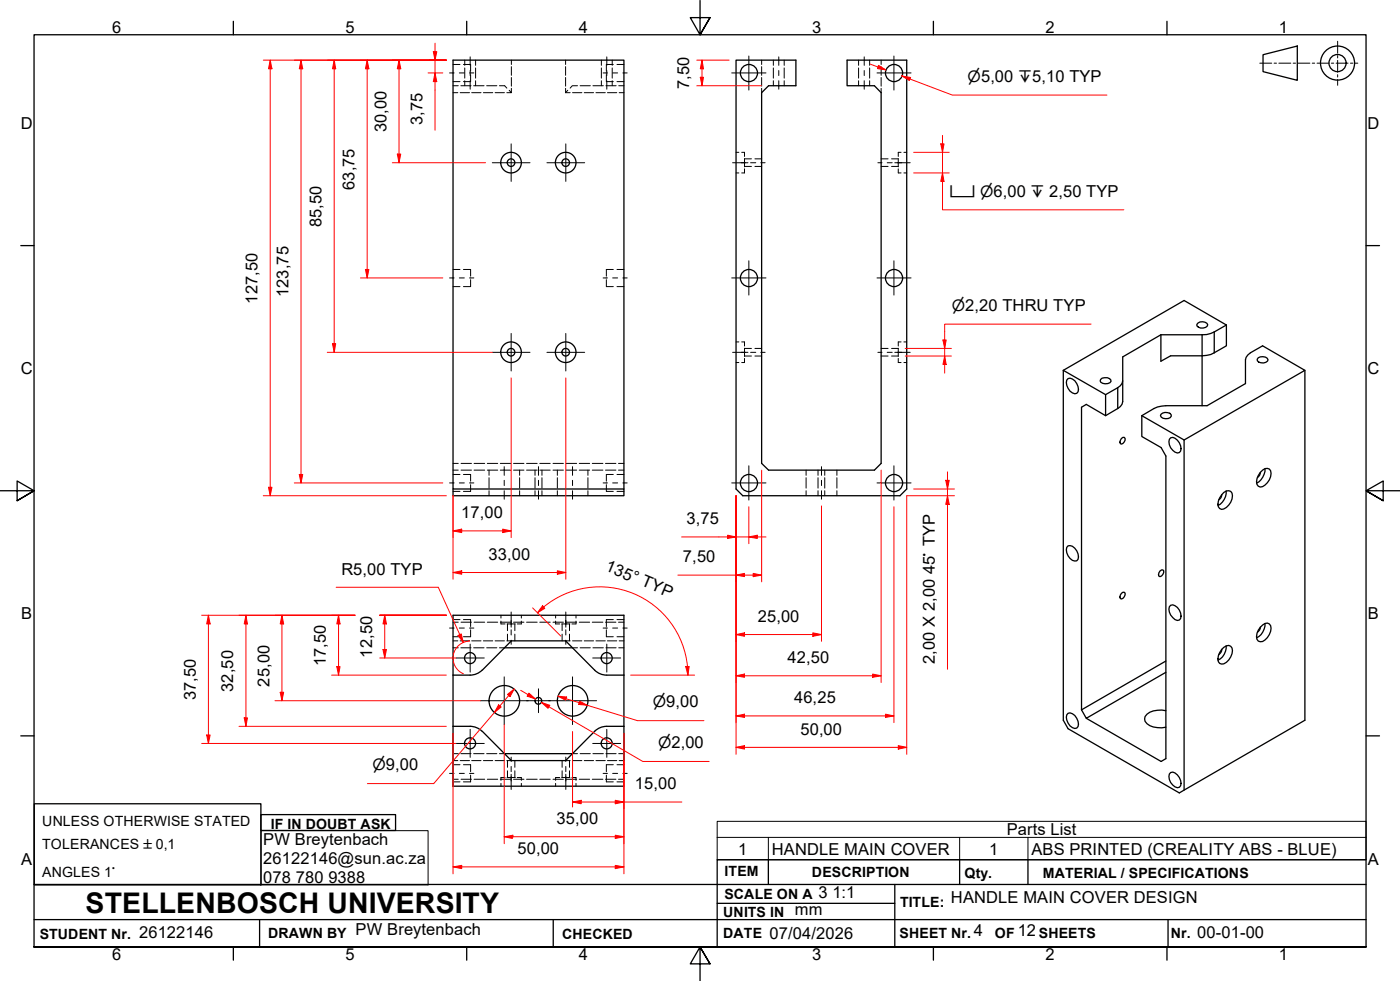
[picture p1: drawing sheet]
<svg xmlns="http://www.w3.org/2000/svg" width="410mm" height="287mm" viewBox="0 0 410 287" stroke-linecap="round" stroke-linejoin="round" font-family="sans-serif">
<!-- layer: Hidden Edges(ISO) -->
<g fill="none" stroke="#000" stroke-width=".29">
<path d="M132.7 18.9h2M135.7 18.9h2.1v1.9M136.1 17.6v1.5M136.1 19.9v3M139.3 17.6v1.5M139.3 19.9v3M149.7 17.6v1.3M149.7 19.5v2.5M165.6 17.6v1.3M165.6 19.5v2.5M176.1 17.6v1.5M176.1 19.9v3"/>
<path d="M179.3 17.6v1.5M179.3 19.9v3M179.6 18.9h-2.1v1.9M180.7 18.9h2M223 17.6v1.3M223 19.5v2.5M226.4 17.6v1.5M226.4 19.9v3M229.6 17.6v1.5M229.6 19.9v3M251.4 17.6v1.5M251.4 19.9v3"/>
<path d="M254.6 17.6v1.5M254.6 19.9v3M258 17.6v1.3M258 19.5v2.5M132.7 27.1h1.3M132.7 25.1h1.5M132.7 23.9h2M134.7 27.1h2.8M134.9 25.1h3M136.1 23.6v1.5M137.8 21.9v2h-2.1M138.1 27.1h2.7"/>
<path d="M138.7 25.1h3M139.3 23.6v1.5M141.5 27.1h2.8M142.5 25.1h3M145 27.1h2.7M146.2 25.1h1.6l.6 .7M149.1 26.4l.6 .7h-1.3M149.7 22.7v2.5M149.7 25.9v1.2M165.6 27.1h1.3M165.6 22.7v2.5M165.6 25.9v1.2"/>
<path d="M166.2 26.4l-.6 .7M167.6 27.1h2.8M169.1 25.1h-1.5l-.7 .7M169.9 25.1h2.9M171.1 27.1h2.7M173.6 25.1h3.1M174.5 27.1h2.7M176.1 23.6v1.5M177.4 25.1h3M177.5 21.9v2h2.1M177.9 27.1h2.7M179.3 23.6v1.5"/>
<path d="M180.7 23.9h2M181.2 25.1h1.5M181.3 27.1h1.4M223 22.7v2.5M223 25.9v1.2M226.4 23.6v1.5M229.6 23.6v1.5M251.4 23.6v1.5M254.6 23.6v1.5M258 22.7v2.5M258 25.9v1.2M215.5 50.6h.8"/>
<path d="M215.5 44.6h.8M217.2 44.6h.8v1.2M218 46.4v2.4M218 49.4v1.2h-.8M218 48.7h2M218 46.5h2M221 48.7h2M221 46.5h2M258 48.7h2M258 46.5h2M261 48.7h2M261 46.5h2"/>
<path d="M263 49.4v1.2h.8M263 46.4v2.4M263.8 44.6h-.8v1.2M264.7 50.6h.8M264.7 44.6h.8M132.7 78.9h2M135.7 78.9h2.1v1.9M179.6 78.9h-2.1v1.9M180.7 78.9h2M132.7 83.9h2M137.8 81.9v2h-2.1M177.5 81.9v2h2.1"/>
<path d="M180.7 83.9h2M215.5 106.1h.8M215.5 100.1h.8M217.2 100.1h.8v1.2M218 101.9v2.4M218 104.9v1.2h-.8M218 104.2h2M218 102h2M221 104.2h2M221 102h2M258 104.2h2M258 102h2"/>
<path d="M261 104.2h2M261 102h2M263 104.9v1.2h.8M263 101.9v2.4M263.8 100.1h-.8v1.2M264.7 106.1h.8M264.7 100.1h.8M132.7 135.7h1.5M132.7 137.6h1.5M132.7 138.9h2M135 135.7h3M135 137.6h3"/>
<path d="M135.7 138.9h2.1v2M138.8 135.7h3.1M138.8 137.6h3.1M142.7 135.7h3M142.7 137.6h3M143.2 137.6v1.5M143.2 139.8v3.1M146.5 135.7h3.1M146.5 137.6h3.1M150.4 135.7h3M150.4 137.6h3M152.1 137.6v1.5"/>
<path d="M152.1 139.8v3.1M154.2 135.7h3.1M154.2 137.6h3.1M156.7 137.6v1.5M156.7 139.8v3.1M158.1 135.7h3M158.1 137.6h3M158.7 137.6v1.5M158.7 139.8v3.1M161.9 135.7h3.1M161.9 137.6h3.1M163.2 137.6v1.5"/>
<path d="M163.2 139.8v3.1M165.7 135.7h3.1M165.7 137.6h3.1M169.6 135.7h3.1M169.6 137.6h3.1M172.1 137.6v1.5M172.1 139.8v3.1M173.4 135.7h3.1M173.4 137.6h3.1M177.3 135.7h3M177.3 137.6h3M179.6 138.9h-2.1v2"/>
<path d="M180.7 138.9h2M181.1 135.7h1.6M181.1 137.6h1.6M236 137.6v1.5M236 139.8v3.1M239.5 137.6v1.5M239.5 139.8v3.1M241.5 137.6v1.5M241.5 139.8v3.1M245 137.6v1.5M245 139.8v3.1M132.7 143.8h2"/>
<path d="M137.8 141.9v1.9h-2.1M143.2 143.7v1.4M152.1 143.7v1.4M156.7 143.7v1.4M158.7 143.7v1.4M163.2 143.7v1.4M172.1 143.7v1.4M177.5 141.9v1.9h2.1M180.7 143.8h2M236 143.7v1.4M239.5 143.7v1.4M241.5 143.7v1.4"/>
<path d="M245 143.7v1.4M132.7 189.6h1.5M132.7 187.6h1.3M132.7 182.1h1.5M132.7 186.4h2M132.7 181.4h2M134.7 187.6h2.8M134.9 189.6h3M135 182.1h3M135.7 181.4h2.1v2M137.8 184.4v2h-2.1M138.1 187.6h2.7"/>
<path d="M138.7 189.6h3M138.8 182.1h3.1M141.5 187.6h2.8M142.5 189.6h3M142.7 182.1h3M145 187.6h2.7M146.2 189.6h1.6M146.5 182.1h3.1M146.7 181.8v.8h1.2M146.7 180.1v.8M148.4 187.6h1.3M148.5 182.6h2.4"/>
<path d="M148.6 182.6v2M148.6 185.6v2M150.4 182.1h3M150.7 182.6v2M150.7 185.6v2M152.7 181.8v.8h-1.3M152.7 180.1v.8M154.2 182.1h3.1M158.1 182.1h3M161.9 182.1h3.1M162.7 181.8v.8h1.2M162.7 180.1v.8"/>
<path d="M164.5 182.6h2.4M164.6 182.6v2M164.6 185.6v2M165.6 187.6h1.3M165.7 182.1h3.1M166.8 182.6v2M166.8 185.6v2M167.6 189.6h1.5M167.6 187.6h2.8M168.7 181.8v.8h-1.3M168.7 180.1v.8M169.6 182.1h3.1"/>
<path d="M169.9 189.6h2.9M171.1 187.6h2.7M173.4 182.1h3.1M173.6 189.6h3.1M174.5 187.6h2.7M177.3 182.1h3M177.4 189.6h3M177.5 184.4v2h2.1M177.9 187.6h2.7M179.6 181.4h-2.1v2M180.7 186.4h2M180.7 181.4h2"/>
<path d="M181.1 182.1h1.6M181.2 189.6h1.5M181.3 187.6h1.4M132.7 222.6h1.3M132.7 220.6h1.5M132.7 228.1h1.5M132.7 228.9h2M132.7 223.9h2M134.7 222.6h2.8M134.9 220.6h3M135 228.1h3M135.7 223.9h2.1v2"/>
<path d="M137.8 226.9v2h-2.1M138.1 222.6h2.7M138.7 220.6h3M138.8 228.1h3.1M141.5 222.6h2.8M142.5 220.6h3M142.7 228.1h3M145 222.6h2.7M146.2 220.6h1.6M146.5 228.1h3.1M146.7 229.3v.8M147.9 227.6h-1.2v.8"/>
<path d="M148.4 222.6h1.3M148.5 227.6h2.4M148.6 222.6v2M148.6 225.6v2M150.4 228.1h3M150.7 222.6v2M150.7 225.6v2M151.4 227.6h1.3v.8M152.7 229.3v.8M154.2 228.1h3.1M158.1 228.1h3M161.9 228.1h3.1"/>
<path d="M162.7 229.3v.8M163.9 227.6h-1.2v.8M164.5 227.6h2.4M164.6 222.6v2M164.6 225.6v2M165.6 222.6h1.3M165.7 228.1h3.1M166.8 222.6v2M166.8 225.6v2M167.4 227.6h1.3v.8M167.6 220.6h1.5M167.6 222.6h2.8"/>
<path d="M168.7 229.3v.8M169.6 228.1h3.1M169.9 220.6h2.9M171.1 222.6h2.7M173.4 228.1h3.1M173.6 220.6h3.1M174.5 222.6h2.7M177.3 228.1h3M177.4 220.6h3M177.5 226.9v2h2.1M177.9 222.6h2.7M179.6 223.9h-2.1v2"/>
<path d="M180.7 228.9h2M180.7 223.9h2M181.1 228.1h1.6M181.2 220.6h1.5M181.3 222.6h1.4"/>
</g>
<!-- layer: Visible Edges(ISO) -->
<g fill="none" stroke="#000" stroke-width=".38">
<path d="M215.5 17.6h17.5v7.5h-8l-2 2v108.6l2 1.9h31l2-1.9v-108.6l-2-2h-8v-7.5h17.5v125.5l-2 2h-46l-2-2zM339.9 98l-11.2 6.5v13.1l-.2 .7-.5 .7-4.3 2.7-5.6-3.3-1.4 .8v88.6M339.9 98v7.7l2.9-1.5h9.2M350.8 94.6a2.01 2.01 0 0 1 2.8 .5 1.96 1.96 0 0 1-3.1 .3v-.5zM359.1 95.1v6.1l-4.6 2.6-2.5 .4M359.1 95.1a11.3 11.3 0 0 1-7.1 2.9h-12.1M359.1 95.1l-12.4-7.1-35.4 20.4M311.3 108.4v102.4l1.4 2.5 32.6 18.8 36.8-21.3v-102.4M311.3 108.4l12.4 7.1M312.7 110.8a2.53 2.53 0 0 1 3 2.4v1.5l-.4 .4a2.53 2.53 0 0 1-2.9-2.3v-1.5zM322.3 111.1a1.8 1.8 0 0 1 3 .5 2.03 2.03 0 0 1-3.2-.1zM323.7 115.5v6.2"/>
<path d="M328.7 111.5l-.2 .7-.5 .7-4.3 2.6M352 104.2v14.6M368.4 104.7a2.11 2.11 0 0 1 2.9 .6 1.9 1.9 0 0 1-3.1 .3l-.1-.4zM328.4 128.3l.8-.3a1.19 1.19 0 0 1 0 1.3 1.19 1.19 0 0 1-1.2 .6l-.1-.5zM334.3 121.7a11 11 0 0 1 7.1-2.9h12l11.3-6.5v-7l.2-.7 1.2-1.3 3.6-2.1 12.4 7.2-35.4 20.4M334.3 121.7v6.1l5.7 3.2 1.4 2.5v88.6l-1.4 .8-21.9-12.6M334.3 121.7l12.4 7.1M339.9 121.3a2.11 2.11 0 0 1 3 .1l.1 .4a1.94 1.94 0 0 1-3.2-.1zM342.8 128.2a2.53 2.53 0 0 1 2.9 2.3v1.5l-.4 .5a2.54 2.54 0 0 1-2.9-2.3v-1.6zM346.7 128.8v102.5M369 138.3a1.78 1.78 0 0 1 3-.5 4.1 4.1 0 0 1-3 4.8 1.66 1.66 0 0 1-1-2.4zM369.1 138.3a1.82 1.82 0 0 1-.9 1.5"/>
<path d="M370.4 137.2a4.7 4.7 0 0 1-2.5 4.2M132.7 143.1v2h50v-2h-50v-125.5h50v125.5M312.7 159.8a3 3 0 0 1 3 3.9l-.4 .5a3 3 0 0 1-2.9-4zM357.8 144.8a1.61 1.61 0 0 1-.9 1.5M358.3 144.2l.8-.5 1.3 .1a2.94 2.94 0 0 1-.6 4 2.05 2.05 0 0 1-2.7 1.1 2.57 2.57 0 0 1 0-3.2zM359 143.7a4.5 4.5 0 0 1-2.4 4.3M328.4 173.7l.8-.3a1.19 1.19 0 0 1 0 1.3 1.19 1.19 0 0 1-1.2 .5l-.1-.4zM339.7 167.1l.8-.3a1.19 1.19 0 0 1 0 1.3 1.19 1.19 0 0 1-1.2 .6l-.1-.5zM342.8 177.2a2.54 2.54 0 0 1 2.9 2.3v1.6l-.4 .4a2.25 2.25 0 0 1-2.5-1.5 2.2 2.2 0 0 1 0-2.8zM132.7 180.1h50v50h-50zM132.7 197.6h5M141.2 196.2l-1.4 .9-2.2 .5"/>
<path d="M141.2 196.2l8.5-8.6h15.9l9.4 9.3 2.1 .7h5.6M147.8 189.6h19.8M341.4 196.8l-23.3 13.5-1.4-2.5M341.4 193.5l-24.7 14.3M357.8 190.1a1.82 1.82 0 0 1-.9 1.5M358.3 189.5l1.5-.6a1.66 1.66 0 0 1 .9 2.4 4 4 0 0 1-3 3.1 1.61 1.61 0 0 1-1-2.4l.4-1zM359 189.1a4.3 4.3 0 0 1-2.4 4.1M369.1 183.5a1.82 1.82 0 0 1-.9 1.6M369.7 183l.7-.5 .7-.1a1.66 1.66 0 0 1 .9 2.4 4 4 0 0 1-3 3l-.6-.1a2.94 2.94 0 0 1 .6-4zM370.4 182.5a4.5 4.5 0 0 1-2.5 4.2M132.7 212.6h5M137.6 212.6l1.7 .3 1.9 1.2"/>
<path d="M182.7 212.6h-5.6l-2.1 .8-9.4 9.2h-15.9l-8.5-8.5M312.7 208.8a2.53 2.53 0 0 1 3 2.4v1.5l-.4 .4a2.53 2.53 0 0 1-2.9-2.3v-1.6zM341.4 208a5.8 5.8 0 0 0-6.1 1.8 2.03 2.03 0 0 0 1.4 2.6 7.9 7.9 0 0 0 4.7 .5M147.8 220.6h19.8M342.8 226.1a2.53 2.53 0 0 1 2.9 2.4v1.5l-.4 .5a2.54 2.54 0 0 1-2.9-2.3v-1.6z"/>
<circle cx="219.3" cy="21.4" r="2.51"/>
<circle cx="261.8" cy="21.4" r="2.51"/>
<circle cx="149.6" cy="47.6" r="1.11"/>
<circle cx="149.6" cy="47.6" r="3"/>
<circle cx="165.6" cy="47.6" r="1.11"/>
<circle cx="165.6" cy="47.6" r="3"/>
<circle cx="219.3" cy="81.4" r="2.51"/>
<circle cx="261.8" cy="81.4" r="2.51"/>
<circle cx="149.6" cy="103.1" r="1.11"/>
<circle cx="149.6" cy="103.1" r="3"/>
<circle cx="165.6" cy="103.1" r="1.11"/>
<circle cx="165.6" cy="103.1" r="3"/>
<circle cx="219.3" cy="141.4" r="2.51"/>
<circle cx="261.8" cy="141.4" r="2.51"/>
<circle cx="137.6" cy="192.6" r="1.62"/>
<circle cx="177.6" cy="192.6" r="1.62"/>
<circle cx="137.6" cy="217.6" r="1.62"/>
<circle cx="147.7" cy="205.2" r="4.5"/>
<circle cx="157.6" cy="205.2" r=".98"/>
<circle cx="167.7" cy="205.2" r="4.5"/>
<circle cx="177.6" cy="217.6" r="1.62"/>
</g>
<!-- layer: Visible Tangent Edges(ISO) -->
<path d="M352 98v6.2M355.5 97.2v6.1M327.3 113.5v6.1" fill="none" stroke="#000" stroke-width=".38"/>
<!-- layer: Symbols(ISO) -->
<path d="M76.5 243.2h48.8v15.8h-48.8zM210 245.1v-4.7h190v4.7M210 245.1v6.6h190v-6.6M210 245.1h190M225 245.1v6.6M281 245.1v6.6M301 245.1v6.6" fill="none" stroke="#000" stroke-width=".29"/>
<!-- layer: Border_0 -->
<g fill="none" stroke="#000" stroke-width=".38">
<path d="M68.3 6.2v4M136.7 6.2v4M205 .1v10.1l-2.9-5h5.8l-2.9 5 2.9-5M273.3 6.2v4M341.7 6.2v4M6.1 71.9h3.9M400 71.9h3.9M0 143.7h10l-5-2.9v5.8l5-2.9-5 2.9M410 143.7h-10l5-2.9v5.8l-5-2.9 5 2.9M6.1 215.4h3.9M400 215.4h3.9M10 277.2v-267h390v267h-390h390"/>
<path d="M68.3 277.2v3.9M136.7 277.2v3.9M273.3 277.2v3.9M341.7 277.2v3.9M207.9 282.1l-2.9-4.9 2.9 4.9h-5.8l2.9-4.9v10"/>
</g>
<!-- layer: Sketch Geometry(ISO) -->
<g fill="none" stroke="#000" stroke-width=".38">
<path d="M369.8 16l10.1-2.5v10l-10.1-2.5zM10 235.3h66.4v23.7h-66.4zM76.4 238.5h39.4v4.6h-39.4zM10 258.9h390M225 251.7v7.2M262 258.9v18.3M281 251.7v7.2M301 251.7v7.2M400 251.7h-190v25.5M10 277.2h390M10 269.2h390M76 269.2v8"/>
<path d="M162 269.2v8M210 264.4h52M342 269.2v8"/>
<circle cx="391.6" cy="18.5" r="5"/>
<circle cx="391.6" cy="18.5" r="2.51"/>
</g>
<g fill="none" stroke="#000" stroke-width=".29">
<path d="M368.9 18.5h3.5M373.1 18.5h.7M374.5 18.5h3.5M378.7 18.5h.6M380 18.5h3.5M384.2 18.5h.7M385.6 18.5h3.5M389.8 18.5h.7M391.2 18.5h3.5M391.7 12.1v3.5M391.7 16.3v.7M391.7 17.7v3.5"/>
<path d="M395.4 18.5h.7M396.8 18.5h.8M391.7 21.9v.7M391.7 23.3v1.7"/>
</g>
<!-- layer: Centerline(ISO) -->
<g fill="none" stroke="#000" stroke-width=".29">
<path d="M137.7 16.7v2.4M177.7 16.7v2.4M228 16.7v2.4M253 16.7v2.4M131.6 21.4h1.4M134.5 21.4h1.5M137.5 21.4h1.2M137.7 20.7v1.4M137.7 23.6v2.5M176.6 21.4h1.3M177.7 20.7v1.4M177.7 23.6v2.5"/>
<path d="M179.4 21.4h1.4M182.4 21.4h1.2M228 20.7v1.4M228 23.6v2.5M253 20.7v1.4M253 23.6v2.5M214.5 47.6h4.5M217 47.6h1.2M219.8 47.6h1.5M222.8 47.6h1.2M257 47.6h1.3M259.8 47.6h1.4"/>
<path d="M262 47.6h4.5M262.8 47.6h1.2M131.6 81.4h1.4M134.5 81.4h1.5M137.5 81.4h1.2M176.6 81.4h1.3M179.4 81.4h1.4M182.4 81.4h1.2M214.5 103.1h4.5M217 103.1h1.2M219.8 103.1h1.5M222.8 103.1h1.2"/>
<path d="M257 103.1h1.3M259.8 103.1h1.4M262 103.1h4.5M262.8 103.1h1.2M147.6 136.6v2.5M157.7 136.6v2.5M167.6 136.6v2.5M240.5 136.6v2.5M131.6 141.4h1.4M134.5 141.4h1.5M137.5 141.4h1.2M147.6 140.6v1.5"/>
<path d="M147.6 143.7v2.4M157.7 140.6v1.5M157.7 143.7v2.4M167.6 140.6v1.5M167.6 143.7v2.4M176.6 141.4h1.3M179.4 141.4h1.4M182.4 141.4h1.2M240.5 140.6v1.5M240.5 143.7v2.4M131.6 183.8h1.4M134.5 183.8h1.5"/>
<path d="M137.5 183.8h1.2M176.6 183.8h1.3M179.4 183.8h1.4M182.4 183.8h1.2M131.6 226.4h1.4M134.5 226.4h1.5M137.5 226.4h1.2M149.7 226.6v4.5M149.7 221.6v1.3M149.7 224.4v1.5M149.7 227.3v1.3M165.7 226.6v4.5"/>
<path d="M165.7 221.6v1.3M165.7 224.4v1.5M165.7 227.3v1.3M176.6 226.4h1.3M179.4 226.4h1.4M182.4 226.4h1.2"/>
</g>
<!-- layer: Center Mark(ISO) -->
<g fill="none" stroke="#000" stroke-width=".29">
<path d="M219.3 16.4v10M261.7 16.4v10M214.2 21.4h10.1M256.8 21.4h10M144.1 47.6h11.1M149.7 42.1v11M160.1 47.6h11.1M165.7 42.1v11M219.3 76.3v10.1M261.7 76.3v10.1M149.7 97.6v11M165.7 97.6v11"/>
<path d="M214.2 81.4h10.1M256.8 81.4h10M144.1 103.1h11.1M160.1 103.1h11.1M219.3 136.3v10.1M261.7 136.3v10.1M214.2 141.4h10.1M256.8 141.4h10M133.5 192.6h8.3M137.7 188.5v8.2M147.6 198.1v14M167.6 198.1v14"/>
<path d="M173.5 192.6h8.2M177.7 188.5v8.2M133.5 217.6h8.3M137.7 213.5v8.2M140.7 205.1h14M154.2 205.1h7M157.7 201.6v7M160.7 205.1h14M173.5 217.6h8.2M177.7 213.5v8.2"/>
</g>
<!-- layer: Dimensions(ISO) -->
<path d="M215.5 168.4h2.5" fill="none" stroke="#f00" stroke-width=".29"/>
<path d="M215.5 168.4l2.5-.6v1z" fill="#f00"/>
<path d="M215.5 168.4l2.5-.6v1zM220.5 168.4h2.5" fill="none" stroke="#f00" stroke-width=".29"/>
<path d="M220.5 167.8l2.5 .6-2.5 .4z" fill="#f00"/>
<path d="M223 137.6v3.7M213 157.2h2.5M215.5 145.1v25.2M223 141.5v28.8M198.5 168.4h17M218 168.4h2.5M220.5 167.8l2.5 .6-2.5 .4z" fill="none" stroke="#f00" stroke-width=".29"/>
<path d="M213 156.7l2.5 .5-2.5 .4z" fill="#f00"/>
<path d="M213 156.7l2.5 .5-2.5 .4zM219.3 157.2h2.4" fill="none" stroke="#f00" stroke-width=".29"/>
<path d="M219.3 157.2l2.4-.5v.9z" fill="#f00"/>
<path d="M199.6 157.2h13.4M215.5 157.2h3.8M215.5 145.1v14M219.3 157.2l2.4-.5v.9zM219.3 148.4v10.7M221.7 157.2h2.6M215.5 185.8h2.5" fill="none" stroke="#f00" stroke-width=".29"/>
<path d="M215.5 185.8l2.5-.6v1.1z" fill="#f00"/>
<path d="M215.5 185.8l2.5-.6v1.1zM238 185.8h2.5" fill="none" stroke="#f00" stroke-width=".29"/>
<path d="M238 185.2l2.5 .6-2.5 .5z" fill="#f00"/>
<path d="M215.5 145.1v42.6M240.5 148.1v39.6M215.5 197.8h2.5M218 185.8h20M238 185.2l2.5 .6-2.5 .5z" fill="none" stroke="#f00" stroke-width=".29"/>
<path d="M215.5 197.8l2.5-.5v1z" fill="#f00"/>
<path d="M215.5 197.8l2.5-.5v1zM255.5 197.8h2.5" fill="none" stroke="#f00" stroke-width=".29"/>
<path d="M255.5 197.3l2.5 .5-2.5 .5z" fill="#f00"/>
<path d="M258 137.6v3.7M215.5 145.1v54.7M258 141.5v58.3M218 197.8h37.5M255.5 197.3l2.5 .5-2.5 .5zM215.5 209.6h2.5" fill="none" stroke="#f00" stroke-width=".29"/>
<path d="M215.5 209.6l2.5-.5v.9z" fill="#f00"/>
<path d="M215.5 209.6l2.5-.5v.9zM259.3 209.6h2.4" fill="none" stroke="#f00" stroke-width=".29"/>
<path d="M259.3 209.1l2.4 .5-2.4 .4z" fill="#f00"/>
<path d="M215.5 145.1v66.4M261.7 148.4v63.1M215.5 218.8h2.5M218 209.6h41.3M259.3 209.1l2.4 .5-2.4 .4z" fill="none" stroke="#f00" stroke-width=".29"/>
<path d="M215.5 218.8l2.5-.5v1z" fill="#f00"/>
<path d="M215.5 218.8l2.5-.5v1zM263 218.8h2.5" fill="none" stroke="#f00" stroke-width=".29"/>
<path d="M263 218.3l2.5 .5-2.5 .5z" fill="#f00"/>
<path d="M79.1 17.6v2.5M215.5 145.1v75.7M265.5 145.1v75.7M218 218.8h45M263 218.3l2.5 .5-2.5 .5z" fill="none" stroke="#f00" stroke-width=".29"/>
<path d="M79.1 17.6l.5 2.5h-1z" fill="#f00"/>
<path d="M79.1 17.6l.5 2.5h-1zM79.1 142.6v2.5" fill="none" stroke="#f00" stroke-width=".29"/>
<path d="M78.6 142.6h1l-.5 2.5z" fill="#f00"/>
<path d="M77.1 17.6h53.6M205.5 17.6v2.5M79.1 20.1v122.5M77.1 145.1h53.6M78.6 142.6h1l-.5 2.5z" fill="none" stroke="#f00" stroke-width=".29"/>
<path d="M205.5 17.6l.5 2.5h-1z" fill="#f00"/>
<path d="M205.5 17.6l.5 2.5h-1zM205.5 22.6v2.5" fill="none" stroke="#f00" stroke-width=".29"/>
<path d="M205 22.6h1l-.5 2.5z" fill="#f00"/>
<path d="M127.4 15.1v2.5M204 17.6h9.5M204 25.1h15.1M205 22.6h1l-.5 2.5zM205.5 20.1v2.5M219.4 25.1h3.6" fill="none" stroke="#f00" stroke-width=".29"/>
<path d="M126.9 15.1h1l-.5 2.5z" fill="#f00"/>
<path d="M126.9 15.1h1l-.5 2.5zM127.4 21.4v2.5" fill="none" stroke="#f00" stroke-width=".29"/>
<path d="M127.4 21.4l.5 2.5h-1z" fill="#f00"/>
<path d="M116.8 17.6v2.5M125.3 17.6h5.4M127.4 12.7v2.4M127.4 17.6v3.8M125.3 21.4h4.4M127.4 21.4l.5 2.5h-1zM127.4 23.9v14.2" fill="none" stroke="#f00" stroke-width=".29"/>
<path d="M116.8 17.6l.5 2.5h-1z" fill="#f00"/>
<path d="M116.8 17.6l.5 2.5h-1zM116.8 45.1v2.5" fill="none" stroke="#f00" stroke-width=".29"/>
<path d="M116.3 45.1h1l-.5 2.5z" fill="#f00"/>
<path d="M107.5 17.6v2.5M114.9 17.6h15.8M116.8 20.1v25M114.9 47.6h27.3M116.3 45.1h1l-.5 2.5z" fill="none" stroke="#f00" stroke-width=".29"/>
<path d="M107.5 17.6l.5 2.5h-1z" fill="#f00"/>
<path d="M107.5 17.6l.5 2.5h-1zM107.5 78.9v2.5" fill="none" stroke="#f00" stroke-width=".29"/>
<path d="M107 78.9h1l-.5 2.5z" fill="#f00"/>
<path d="M97.9 17.6v2.5M105.5 17.6h25.2M107.5 20.1v58.8M107 78.9h1l-.5 2.5zM105.5 81.4h24.2" fill="none" stroke="#f00" stroke-width=".29"/>
<path d="M97.9 17.6l.4 2.5h-1z" fill="#f00"/>
<path d="M97.9 17.6l.4 2.5h-1zM97.9 100.6v2.5" fill="none" stroke="#f00" stroke-width=".29"/>
<path d="M97.3 100.6h1l-.4 2.5z" fill="#f00"/>
<path d="M95.8 17.6h34.9M97.9 20.1v80.5M95.8 103.1h48.3M97.3 100.6h1l-.4 2.5zM88.1 138.9v2.5" fill="none" stroke="#f00" stroke-width=".29"/>
<path d="M87.6 138.9h1l-.5 2.5z" fill="#f00"/>
<path d="M88.1 17.6v2.5M87.6 138.9h1l-.5 2.5z" fill="none" stroke="#f00" stroke-width=".29"/>
<path d="M88.1 17.6l.5 2.5h-1z" fill="#f00"/>
<path d="M86.2 17.6h44.5M88.1 17.6l.5 2.5h-1zM88.1 20.1v118.8M86.2 141.4h43.5M147.2 155.4h2.5" fill="none" stroke="#f00" stroke-width=".29"/>
<path d="M147.2 154.9l2.5 .5-2.5 .5z" fill="#f00"/>
<path d="M132.7 155.4h2.5M147.2 154.9l2.5 .5-2.5 .5z" fill="none" stroke="#f00" stroke-width=".29"/>
<path d="M132.7 155.4l2.5-.5v1z" fill="#f00"/>
<path d="M149.7 110.6v46.8M132.7 155.4l2.5-.5v1zM132.7 145.1v12.3M135.2 155.4h12M163.2 167.6h2.5" fill="none" stroke="#f00" stroke-width=".29"/>
<path d="M163.2 167.1l2.5 .5-2.5 .5z" fill="#f00"/>
<path d="M132.7 167.6h2.5M163.2 167.1l2.5 .5-2.5 .5z" fill="none" stroke="#f00" stroke-width=".29"/>
<path d="M132.7 167.6l2.5-.5v1z" fill="#f00"/>
<path d="M165.7 110.6v59M132.7 145.1v24.5M132.7 167.6l2.5-.5v1zM135.2 167.6h28M112.6 180.1v2.5" fill="none" stroke="#f00" stroke-width=".29"/>
<path d="M112.6 180.1l.6 2.5h-1.1z" fill="#f00"/>
<path d="M112.6 180.1l.6 2.5h-1.1zM112.6 190.1v2.5" fill="none" stroke="#f00" stroke-width=".29"/>
<path d="M112.1 190.1h1.1l-.6 2.5z" fill="#f00"/>
<path d="M82.5 180.1v2.5M111.2 180.1h19.5M111.2 192.6h22.3M112.1 190.1h1.1l-.6 2.5zM112.6 182.6v7.5" fill="none" stroke="#f00" stroke-width=".29"/>
<path d="M82.5 180.1l.6 2.5h-1.1z" fill="#f00"/>
<path d="M82.5 180.1l.6 2.5h-1.1zM82.5 202.6v2.5" fill="none" stroke="#f00" stroke-width=".29"/>
<path d="M82 202.6h1.1l-.6 2.5z" fill="#f00"/>
<path d="M61 180.1v2.5M80.5 180.1h23.4M82.5 182.6v20M111.2 180.1h19.5M80.5 205.1h60.2M82 202.6h1.1l-.6 2.5z" fill="none" stroke="#f00" stroke-width=".29"/>
<path d="M61 180.1l.5 2.5h-1z" fill="#f00"/>
<path d="M61 180.1l.5 2.5h-1zM61 215.2v2.4" fill="none" stroke="#f00" stroke-width=".29"/>
<path d="M60.5 215.2h1l-.5 2.4z" fill="#f00"/>
<path d="M277.4 140.6v2.5M59.1 180.1h44.8M61 182.6v32.6M111.2 180.1h19.5M59.1 217.6h74.4M60.5 215.2h1l-.5 2.4z" fill="none" stroke="#f00" stroke-width=".29"/>
<path d="M276.9 140.6h1l-.5 2.5z" fill="#f00"/>
<path d="M276.9 140.6h1l-.5 2.5zM277.4 145.1v2.6" fill="none" stroke="#f00" stroke-width=".29"/>
<path d="M277.4 145.1l.5 2.6h-1z" fill="#f00"/>
<path d="M277.4 138.1v2.5M265.5 145.1h14M267.5 143.1h12M277.4 145.1l.5 2.6h-1zM277.4 143.1v2M277.4 147.7v48.2M180.1 234.8h2.6" fill="none" stroke="#f00" stroke-width=".29"/>
<path d="M180.1 234.3l2.6 .5-2.6 .5z" fill="#f00"/>
<path d="M167.6 234.8h2.6M180.1 234.3l2.6 .5-2.6 .5z" fill="none" stroke="#f00" stroke-width=".29"/>
<path d="M167.6 234.8l2.6-.5v1z" fill="#f00"/>
<path d="M167.6 214.1v22.1M167.6 234.8l2.6-.5v1zM170.2 234.8h9.9M182.7 234.8h16.9M182.7 222.6v3.7M182.7 226.5v10.2M180.1 244.9h2.6" fill="none" stroke="#f00" stroke-width=".29"/>
<path d="M180.1 244.5l2.6 .4-2.6 .5z" fill="#f00"/>
<path d="M147.6 244.9h2.6M180.1 244.5l2.6 .4-2.6 .5z" fill="none" stroke="#f00" stroke-width=".29"/>
<path d="M147.6 244.9l2.6-.4v.9z" fill="#f00"/>
<path d="M264.1 22.2l2.3 .9M147.6 212.1v34.9M182.7 222.6v3.7M182.7 226.5v20.5M150.2 245.1v-.6l-2.6 .4 2.5 .5M150.2 244.9h29.9" fill="none" stroke="#f00" stroke-width=".29"/>
<!-- layer: Centerline(ISO) -->
<path d="M149.7 179.1v4.5M165.7 179.1v3.5v-1M149.7 181.6v1.3M149.7 184.4v1.5M149.7 187.4v1.2M165.7 182.5v1.1M165.7 184.4v1.5M165.7 187.4v1.2" fill="none" stroke="#000" stroke-width=".29"/>
<!-- layer: Dimensions(ISO) -->
<path d="M264.1 22.2l2.5 .5-.3 .9z" fill="#f00"/>
<path d="M257.1 19.6l2.3 .9M264.1 22.2l2.5 .5-.3 .9z" fill="none" stroke="#f00" stroke-width=".29"/>
<path d="M257.2 19.1l2.2 1.4-2.5-.4z" fill="#f00"/>
<path d="M254.8 18.7l2.3 .9M257.2 19.1l2.2 1.4-2.5-.4zM264.1 22.2l14.7 5.6h45.3M169.6 205.7l2.4 .8" fill="none" stroke="#f00" stroke-width=".29"/>
<path d="M169.7 205.2l2.3 1.3-2.6-.3z" fill="#f00"/>
<path d="M163.4 203.8l2.3 .7M169.7 205.2l2.3 1.3-2.6-.3z" fill="none" stroke="#f00" stroke-width=".29"/>
<path d="M163.4 203.8l2.5 .2-.3 1z" fill="#f00"/>
<path d="M276 42.1v2.5M163.4 203.8l2.5 .2-.3 1zM165.7 204.5l3.9 1.2M172 206.5l14.7 4.5h19.4" fill="none" stroke="#f00" stroke-width=".29"/>
<path d="M275.5 42.1h.9l-.4 2.5z" fill="#f00"/>
<path d="M275.5 42.1h.9l-.4 2.5zM276 50.6v2.5" fill="none" stroke="#f00" stroke-width=".29"/>
<path d="M276 50.6l.4 2.5h-.9z" fill="#f00"/>
<path d="M276 39.6v2.5M267.5 50.6h10.4M267.5 44.6h10.4M276 50.6l.4 2.5h-.9zM276 53.1v8.3h53.1M276 44.6v6M276.6 99.5v2.5" fill="none" stroke="#f00" stroke-width=".29"/>
<path d="M276.1 99.5h1l-.5 2.5z" fill="#f00"/>
<path d="M276.1 99.5h1l-.5 2.5zM276.6 104.2v2.5" fill="none" stroke="#f00" stroke-width=".29"/>
<path d="M276.6 104.2l.5 2.5h-1z" fill="#f00"/>
<path d="M319.5 94.9h-42.9v4.6M265 104.2h13.6M265 102h13.6M276.6 104.2l.5 2.5h-1zM276.6 102v2.2M276.6 106.7v2.5M158.6 205.6l2.1 1.3" fill="none" stroke="#f00" stroke-width=".29"/>
<path d="M158.6 205.6l2.4 .9-.5 .8z" fill="#f00"/>
<path d="M154.6 203.3l2.2 1.3M158.6 205.6l2.4 .9-.5 .8z" fill="none" stroke="#f00" stroke-width=".29"/>
<path d="M154.9 202.9l1.9 1.7-2.4-.8z" fill="#f00"/>
<path d="M146.4 206.6l-1.6 1.9M152.5 202.1l2.1 1.2M154.9 202.9l1.9 1.7-2.4-.8zM158.6 205.6l29.6 17.3h19.4" fill="none" stroke="#f00" stroke-width=".29"/>
<path d="M146 206.3l.7 .7-1.9 1.5z" fill="#f00"/>
<path d="M146 206.3l.7 .7-1.9 1.5zM150.6 201.7l-1.6 1.9" fill="none" stroke="#f00" stroke-width=".29"/>
<path d="M148.6 203.3l2-1.6-1.2 2.2z" fill="#f00"/>
<path d="M99.1 195.1v2.5M144.8 208.5l-17.8 20.9h-19.4M148.6 203.3l2-1.6-1.2 2.2zM149 203.6l-2.6 3" fill="none" stroke="#f00" stroke-width=".29"/>
<path d="M98.6 195.1h1l-.5 2.5z" fill="#f00"/>
<path d="M98.6 195.1h1l-.5 2.5zM99.1 180.1v2.5" fill="none" stroke="#f00" stroke-width=".29"/>
<path d="M99.1 180.1l.5 2.5h-1z" fill="#f00"/>
<path d="M97.1 197.6h33.6M97.1 180.1h6.8M99.1 180.1l.5 2.5h-1zM99.1 182.6v12.5M111.2 180.1h19.5M72 210.1v2.5" fill="none" stroke="#f00" stroke-width=".29"/>
<path d="M71.5 210.1h1l-.5 2.5z" fill="#f00"/>
<path d="M72 180.1v2.5M71.5 210.1h1l-.5 2.5z" fill="none" stroke="#f00" stroke-width=".29"/>
<path d="M72 180.1l.5 2.5h-1z" fill="#f00"/>
<path d="M70 180.1h33.9M72 180.1l.5 2.5h-1zM72 182.6v27.5M111.2 180.1h19.5M134.6 185.8l1 2.2M70 212.6h60.7" fill="none" stroke="#f00" stroke-width=".29"/>
<path d="M134.1 186l1-.4 .5 2.4z" fill="#f00"/>
<path d="M98.4 171.9h29.9l6.3 13.9M159.2 177.7l-1.8 1.7M134.1 186l1-.4 .5 2.4zM137.5 187.7a5 5 0 0 0-4.8 4 5 5 0 0 0 3 5.5" fill="none" stroke="#f00" stroke-width=".29"/>
<path d="M158.9 177.3l.6 .8-2.1 1.3z" fill="#f00"/>
<path d="M158.9 177.3l.6 .8-2.1 1.3zM201.3 195.1l.1 2.5" fill="none" stroke="#f00" stroke-width=".29"/>
<path d="M200.8 195.1h1l-.4 2.5z" fill="#f00"/>
<path d="M156 177.9l8.2 8.3M159.2 177.7a25.8 25.8 0 0 1 42.1 17.4M184.7 197.6h18.7M200.8 195.1h1l-.4 2.5zM180.1 253.8h2.6" fill="none" stroke="#f00" stroke-width=".29"/>
<path d="M180.1 253.3l2.6 .5-2.6 .5z" fill="#f00"/>
<path d="M132.7 253.8h2.5M180.1 253.3l2.6 .5-2.6 .5z" fill="none" stroke="#f00" stroke-width=".29"/>
<path d="M132.7 253.8l2.5-.5v1z" fill="#f00"/>
<path d="M132.7 214.6v11.7M182.7 214.6v11.7M132.7 226.5v29.3M182.7 226.5v29.3M132.7 253.8l2.5-.5v1zM135.2 253.8h44.9" fill="none" stroke="#f00" stroke-width=".29"/>
<text font-size="8.3" x="25.1" y="267.2">STELLENBOSCH UNIVERSITY</text>
<g font-size="4.8">
<text x="32.8" y="9.7">6</text>
<text x="101.2" y="9.7">5</text>
<text x="169.5" y="9.7">4</text>
<text x="237.8" y="9.7">3</text>
<text x="306.1" y="9.7">2</text>
<text x="374.5" y="9.7">1</text>
<text x="201.8" y="26.1" transform="rotate(-90 201.8 26.1)">7,50</text>
<text x="6.1" y="37.8">D</text>
<text x="113.2" y="38.7" transform="rotate(-90 113.2 38.7)">30,00</text>
<text x="123.7" y="36.7" transform="rotate(-90 123.7 36.7)">3,75</text>
<text x="400.4" y="37.8">D</text>
<text x="103.8" y="55.6" transform="rotate(-90 103.8 55.6)">63,75</text>
<text x="94.1" y="66.5" transform="rotate(-90 94.1 66.5)">85,50</text>
<text x="75.4" y="88.9" transform="rotate(-90 75.4 88.9)">127,50</text>
<text x="84.5" y="86.9" transform="rotate(-90 84.5 86.9)">123,75</text>
<text x="6.1" y="109.6">C</text>
<text x="400.4" y="109.6">C</text>
<text x="135.1" y="151.7">17,00</text>
<text x="201" y="153.4">3,75</text>
<text x="143.1" y="163.9">33,00</text>
<text x="177" y="167" transform="rotate(23 177 167)">135° TYP</text>
<text x="200" y="164.6">7,50</text>
<text x="99.9" y="168.2">R5,00 TYP</text>
<text x="273.7" y="168" transform="rotate(-90 273.7 168)">45° TYP</text>
<text x="6.2" y="181.3">B</text>
<text x="221.9" y="182.1">25,00</text>
<text x="400.5" y="181.3">B</text>
<text x="95.4" y="195" transform="rotate(-90 95.4 195)">17,50</text>
<text x="109" y="192.5" transform="rotate(-90 109 192.5)">12,50</text>
<text x="230.6" y="194.1">42,50</text>
<text x="273.7" y="194.4" transform="rotate(-90 273.7 194.4)">2,00 X 2,00</text>
<text x="68.3" y="202.5" transform="rotate(-90 68.3 202.5)">32,50</text>
<text x="78.9" y="201" transform="rotate(-90 78.9 201)">25,00</text>
<text x="57.3" y="205" transform="rotate(-90 57.3 205)">37,50</text>
<text x="232.5" y="205.8">46,25</text>
<text x="234.4" y="215.1">50,00</text>
<text x="185.9" y="231.1">15,00</text>
<text x="162.9" y="241.3">35,00</text>
<text x="294.8" y="244.5">Parts List</text>
<text x="77.1" y="247.3">PW Breytenbach</text>
<text x="151.6" y="250.1">50,00</text>
<text x="216.2" y="250.1">1</text>
<text x="226" y="250.2">HANDLE MAIN COVER</text>
<text x="289.6" y="250.1">1</text>
<text x="302" y="250.2">ABS PRINTED (CREALITY ABS - BLUE)</text>
<text x="6.2" y="253.1">A</text>
<text x="77.1" y="252.8">26122146@sun.ac.za</text>
<text x="400.5" y="253.1">A</text>
<text x="77.1" y="258.3">078</text>
<text x="86.6" y="258.3">780</text>
<text x="96.1" y="258.3">9388</text>
<text x="239.6" y="262.9">3</text>
<text x="243.7" y="262.9">1:1</text>
<text x="232.7" y="268">mm</text>
<text x="278.4" y="264.3">HANDLE MAIN COVER DESIGN</text>
<text x="40.8" y="274.5">26122146</text>
<text x="104.1" y="273.6">PW Breytenbach</text>
<text x="225.4" y="274.8">07/04/2026</text>
<text x="285.2" y="274">4</text>
<text x="298" y="274">12</text>
<text x="350.6" y="274.5">00-01-00</text>
<text x="32.8" y="281.1">6</text>
<text x="101.2" y="281.1">5</text>
<text x="169.5" y="281.1">4</text>
<text x="237.8" y="281.1">3</text>
<text x="306.1" y="281.1">2</text>
<text x="374.5" y="281.1">1</text>
</g>
<g font-size="4.6">
<text x="283.3" y="24">⌀5,00 ↧5,10 TYP</text>
<text x="278" y="57.5">⌴ ⌀6,00 ↧ 2,50 TYP</text>
<text x="278.7" y="91">⌀2,20 THRU TYP</text>
<text x="191.2" y="207.1">⌀9,00</text>
<text x="192.7" y="219">⌀2,00</text>
<text x="109.1" y="225.5">⌀9,00</text>
</g>
<g font-size="4.1">
<text x="12.4" y="241.7">UNLESS OTHERWISE STATED</text>
<text x="79.3" y="242.6">IF IN DOUBT ASK</text>
<text x="12.4" y="248.6">TOLERANCES ±0,1</text>
<text x="12.4" y="256.7">ANGLES 1°</text>
<text x="212.2" y="256.5">ITEM</text>
<text x="237.7" y="256.7">DESCRIPTION</text>
<text x="282.4" y="256.9">Qty.</text>
<text x="305.4" y="256.9">MATERIAL / SPECIFICATIONS</text>
<text x="212.1" y="263">SCALE ON A</text>
<text x="211.8" y="268.4">UNITS IN</text>
<text x="263.5" y="265.6">TITLE:</text>
<text x="11.6" y="274.8">STUDENT Nr.</text>
<text x="78.5" y="274.6">DRAWN BY</text>
<text x="164.6" y="274.8">CHECKED</text>
<text x="211.8" y="274.6">DATE</text>
<text x="263.4" y="274.6">SHEET Nr.</text>
<text x="291.3" y="274.6">OF</text>
<text x="304.2" y="274.6">SHEETS</text>
<text x="342.8" y="274.5">Nr.</text>
</g>
</svg>
